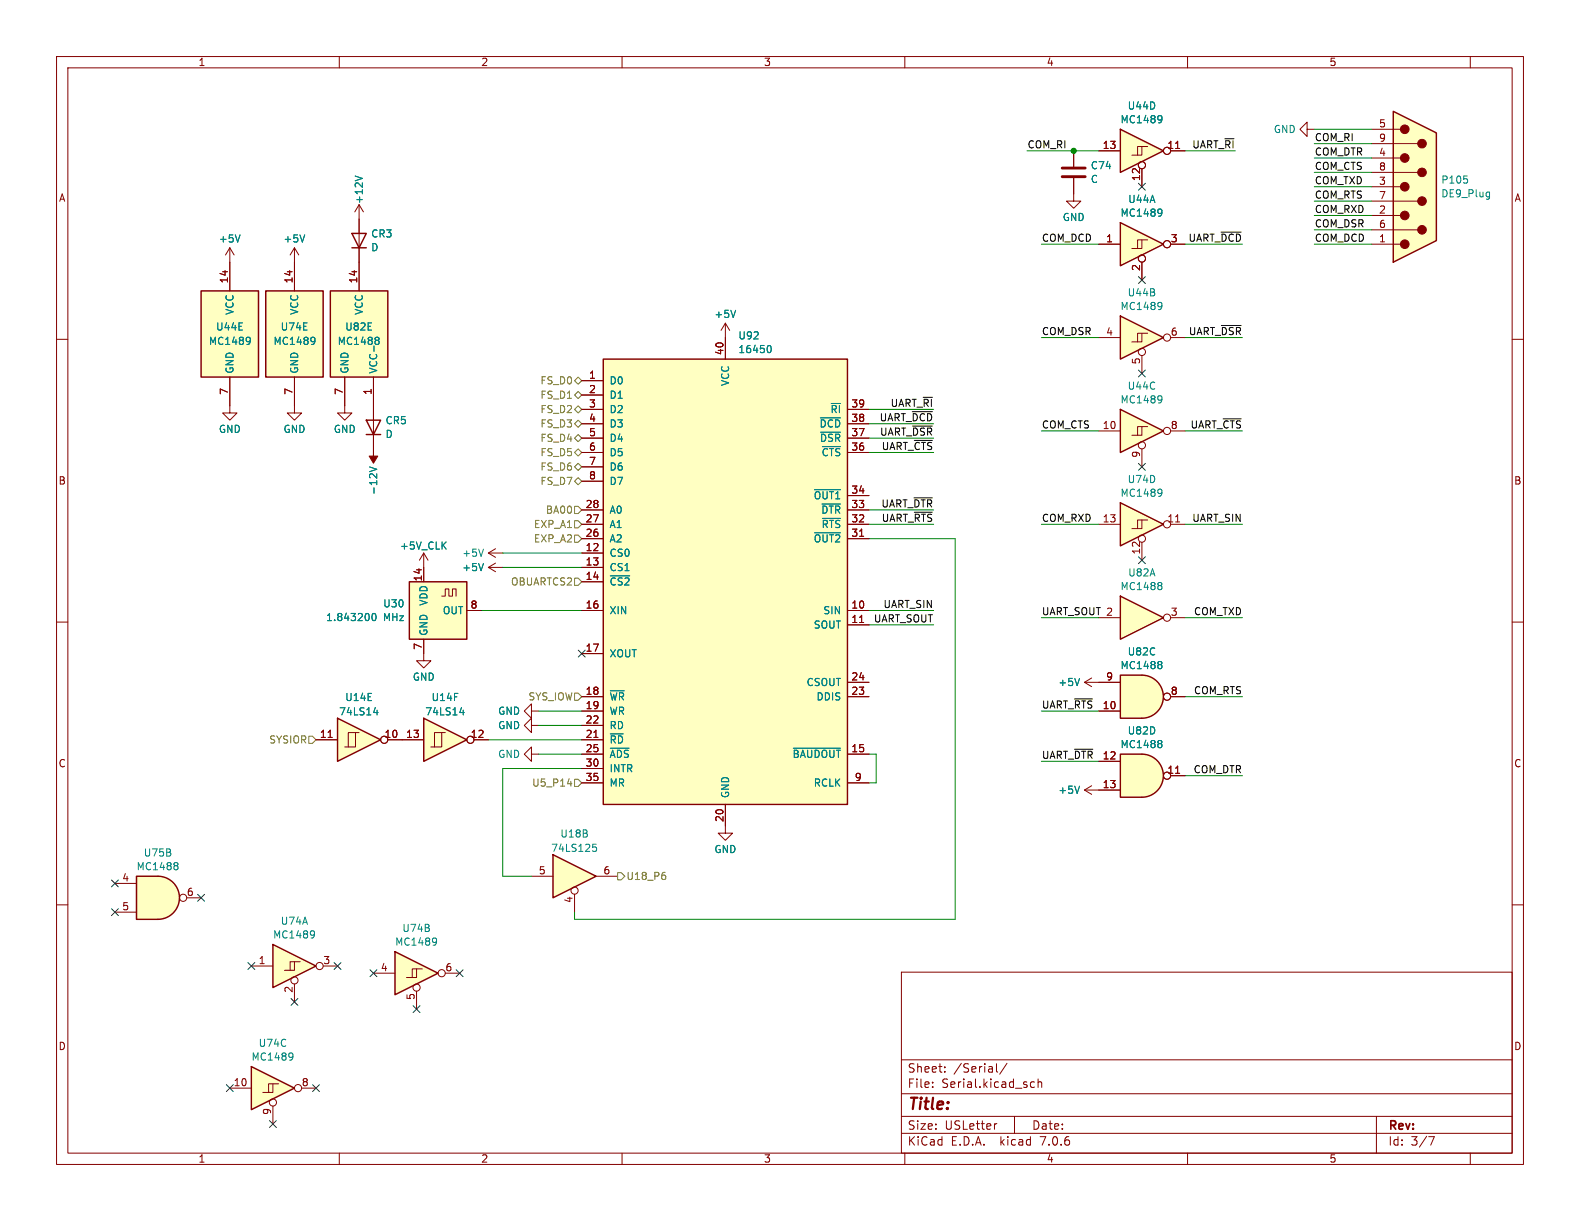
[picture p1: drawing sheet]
<svg xmlns="http://www.w3.org/2000/svg" width="279mm" height="216mm" viewBox="0 0 279 216" stroke-linecap="round" stroke-linejoin="round" font-family="sans-serif">
<g fill="none" stroke="#840000" stroke-width=".18">
<path d="M10 10h259.4v195.9h-259.4zM12 12h255.4v191.9h-255.4zM60 10v2M110 10v2M160 10v2M210 10v2M260 10v2M10 60h2M267.4 60h2M10 110h2M267.4 110h2M10 160h2"/>
<path d="M267.4 160h2M159.4 171.9h108v32h-108zM159.4 197.4h108M159.4 193.4h108M159.4 187.4h108M164.9 192.1v.2M164.9 191.4v.1M167.1 189.4v.2M167.1 188.7v.1M176.2 188.1v1.3l.2 .2M176.3 198.7l-.3 .1M178.1 188l-1.3 1.9"/>
<path d="M179.4 197.4v3M182.3 192.1l.2 .2 .4-.1M182.9 191.4l-.4-.1-.2 .1M183.6 191.4l.2-.1 .3 .1 .1 .9M183.6 190.8v1.5M243.4 197.4v6.5M60 203.9v2M110 203.9v2M159.4 200.4h108M160 203.9v2M210 203.9v2M252.6 201h1l-.6 1.5"/>
<path d="M260 203.9v2"/>
</g>
<path d="M198.1 105.4l7.6 3.8-7.6 3.8z" fill="#ffffc2"/>
<path d="M58.4 51.4h10.2v15.3h-10.2zM198.1 105.4l7.6 3.8-7.6 3.8z" fill="none" stroke="#840000" stroke-width=".25"/>
<g fill="none" stroke="#840000" stroke-width=".18">
<path d="M63.5 46.4v5M61 66.7v5.1M66 66.7v5.1M194.3 109.2h3.8M207 109.2h2.5"/>
<circle cx="206.4" cy="109.2" r=".63"/>
</g>
<path d="M66.8 59.6l.2 .3-.2 .3 .2 .2v.3l-.2 .2M66.1 61.2v.9M205.2 103l.3 .2-.3 .3 .3 .3v.2l-.3 .3" fill="none" stroke="#008484" stroke-width=".18"/>
<path d="M58.4 51.4h10.2v15.3h-10.2z" fill="#ffffc2" stroke="#ffffc2" stroke-width=".18"/>
<path d="M69.8 168.3l7.7 3.8-7.7 3.8z" fill="#ffffc2"/>
<path d="M69.8 168.3l7.7 3.8-7.7 3.8z" fill="none" stroke="#840000" stroke-width=".25"/>
<g fill="none" stroke="#840000" stroke-width=".18">
<path d="M66 172.1h3.8M73.7 171.3v1.5h-1.8M73.7 175.3v3.1M74.7 171.3h-1.8v1.5M78.7 172.1h2.6"/>
<circle cx="73.7" cy="174.6" r=".63"/>
<circle cx="78.1" cy="172.1" r=".63"/>
</g>
<path d="M77 165.9l.1 .1a1.03 1.03 0 0 1-.1 1.1M77.2 166.4l-.2 .3" fill="none" stroke="#008484" stroke-width=".18"/>
<path d="M48.3 167l7.6 3.8-7.6 3.8z" fill="#ffffc2"/>
<path d="M35.6 51.4h10.1v15.3h-10.1zM47 51.4h10.1v15.3h-10.1zM48.3 167l7.6 3.8-7.6 3.8z" fill="none" stroke="#840000" stroke-width=".25"/>
<g fill="none" stroke="#840000" stroke-width=".18">
<path d="M40.6 46.4v5M52.1 46.4v5M40.6 66.7v6.3h-1.2l1.2 1.3 1.3-1.3h-1.3M52.1 66.7v6.3h-1.3l1.3 1.3 1.2-1.3h-1.2M44.4 170.8h3.9M52.1 170.1v1.5h-1.8M52.1 174v3.2M53.1 170.1h-1.8v1.5M57.1 170.8h2.6"/>
<circle cx="52.1" cy="173.4" r=".63"/>
<circle cx="56.5" cy="170.8" r=".63"/>
</g>
<path d="M44 59.6l.2 .2a1.03 1.03 0 0 1-.2 1M55.4 59.6l.2 .2a1.03 1.03 0 0 1-.2 1M44.3 60.2l-.3 .2M55.7 60.2l-.3 .2M55.4 164.6l.1 .1a1.03 1.03 0 0 1-.1 1.1M55.6 165.1l-.2 .3" fill="none" stroke="#008484" stroke-width=".18"/>
<g fill="#ffffc2" stroke="#ffffc2" stroke-width=".18">
<path d="M47 51.4h10.1v15.3h-10.1z"/>
<path d="M35.6 51.4h10.1v15.3h-10.1z"/>
</g>
<path d="M44.4 188.6l7.7 3.8-7.7 3.8z" fill="#ffffc2"/>
<path d="M72.4 102.9h10.1v10.1h-10.1zM44.4 188.6l7.7 3.8-7.7 3.8z" fill="none" stroke="#840000" stroke-width=".25"/>
<g fill="none" stroke="#840000" stroke-width=".18">
<path d="M61 71.8v1.2h1.2l-1.2 1.3-1.3-1.3h1.3M87.6 99.6l-1.2 .7M74.9 100.3v2.6M74.9 113v2.6M78.1 105.4h.6v-1.3h.7v1.3h.6v-1.3h.6v1.3M82.5 108h2.6M86.4 100.3l1.2 .8M86.4 100.3h2.5M40.6 192.4h3.8M48.3 191.6v1.6h-1.8M48.3 195.6v3.2M49.3 191.6h-1.8v1.6"/>
<path d="M53.3 192.4h2.6"/>
<circle cx="48.3" cy="194.9" r=".63"/>
<circle cx="52.7" cy="192.4" r=".63"/>
</g>
<path d="M85.5 99.6l-.4 1.3M66 108.5h.1a.68 .68 0 0 1 .4 .6 .68 .68 0 0 1-.4 .6 .84 .84 0 0 1-.1-1.2zM51.6 186.2l.1 .1a1.03 1.03 0 0 1-.1 1.1M51.8 186.7l-.2 .3" fill="none" stroke="#008484" stroke-width=".18"/>
<path d="M72.4 102.9h10.1v10.1h-10.1z" fill="#ffffc2" stroke="#ffffc2" stroke-width=".18"/>
<path d="M198.1 55.9l7.6 3.8-7.6 3.8z" fill="#ffffc2"/>
<path d="M198.1 55.9l7.6 3.8-7.6 3.8z" fill="none" stroke="#840000" stroke-width=".25"/>
<g fill="none" stroke="#840000" stroke-width=".18">
<path d="M189.9 34.3v1.3h1.2l-1.2 1.2-1.3-1.2h1.3M194.3 59.7h3.8M201.9 58.9v1.6h-1.7M202.9 58.9h-1.7v1.6M207 59.7h2.5M201.9 62.9v3.1M74.9 97.8l-.7 1.3M74.9 97.8v2.5M74.9 97.8l.8 1.3M86.4 97.8l1.2 .8M86.4 97.8h2.5M87.6 97l-1.2 .8"/>
<path d="M74.9 115.6v1.2h1.3l-1.3 1.3-1.2-1.3h1.2"/>
<circle cx="206.4" cy="59.7" r=".63"/>
<circle cx="201.9" cy="62.2" r=".63"/>
</g>
<path d="M205.2 53.5l.2 .1a1.03 1.03 0 0 1-.2 1.1M205.5 54l-.3 .3M78.3 96.4l.6 .7M78.9 95.8l-.7 .8M85.5 97.1l-.4 1.3" fill="none" stroke="#008484" stroke-width=".18"/>
<path d="M27.9 154.9a3.8 3.8 0 0 1 3.8 3.9 3.8 3.8 0 0 1-3.8 3.8z" fill="#ffffc2" stroke="#ffffc2" stroke-width=".18"/>
<path d="M24.1 154.9h3.8v7.7h-3.8z" fill="#ffffc2"/>
<path d="M64.8 74.3h2.5l-1.3 2.5zM64.8 76.8h2.5M24.1 154.9h3.8a3.8 3.8 0 0 1 3.8 3.9 3.8 3.8 0 0 1-3.8 3.8h-3.8z" fill="none" stroke="#840000" stroke-width=".25"/>
<g fill="none" stroke="#840000" stroke-width=".18">
<path d="M189.9 26.7v2.8M189.9 31.5v2.8M128.3 57.2l-.8 1.2M128.3 57.2v2.5M128.3 57.2l.7 1.2M66 71.8v7.6M20.3 156.2h3.8M33 158.8h2.6M20.3 161.3h3.8"/>
<circle cx="32.4" cy="158.7" r=".63"/>
</g>
<path d="M130.1 54.9l-.4 1.2M65.3 82.6l1.3 .4-1.3 .4M31.2 152.5l.3 .3-.3 .3 .3 .2v.3l-.3 .2" fill="none" stroke="#008484" stroke-width=".18"/>
<path d="M66 79.4v1.2h.8l-.8 1.3-.7-1.3h.7z" fill="#840000" stroke="#840000" stroke-width=".18"/>
<path d="M187.8 31.2h4.1M187.8 29.7h4.1" fill="none" stroke="#840000" stroke-width=".51"/>
<path d="M198.1 88.9l7.6 3.8-7.6 3.8z" fill="#ffffc2"/>
<path d="M198.1 88.9l7.6 3.8-7.6 3.8z" fill="none" stroke="#840000" stroke-width=".25"/>
<g fill="none" stroke="#840000" stroke-width=".18">
<path d="M194.3 92.7h3.8M201.9 91.9v1.6h-1.7M201.9 95.9v3.2M202.9 91.9h-1.7v1.6M207 92.7h2.5M207.9 92.3h.7"/>
<circle cx="201.9" cy="95.2" r=".63"/>
<circle cx="206.4" cy="92.7" r=".63"/>
</g>
<path d="M205.2 86.5l.2 .1a1.03 1.03 0 0 1-.2 1.1M205.5 87l-.3 .3" fill="none" stroke="#008484" stroke-width=".18"/>
<path d="M198.1 72.4l7.6 3.8-7.6 3.8z" fill="#ffffc2"/>
<path d="M198.1 72.4l7.6 3.8-7.6 3.8z" fill="none" stroke="#840000" stroke-width=".25"/>
<g fill="none" stroke="#840000" stroke-width=".18">
<path d="M194.3 76.2h3.8M201.9 75.4v1.6h-1.7M201.9 79.4v3.2M202.9 75.4h-1.7v1.6M207 76.2h2.5"/>
<circle cx="201.9" cy="78.7" r=".63"/>
<circle cx="206.4" cy="76.2" r=".63"/>
</g>
<path d="M205.2 70l.2 .1a1.03 1.03 0 0 1-.2 1.1M205.5 70.5l-.3 .3" fill="none" stroke="#008484" stroke-width=".18"/>
<path d="M198.1 39.4l7.6 3.8-7.6 3.8z" fill="#ffffc2"/>
<path d="M198.1 39.4l7.6 3.8-7.6 3.8z" fill="none" stroke="#840000" stroke-width=".25"/>
<g fill="none" stroke="#840000" stroke-width=".18">
<path d="M194.3 43.2h3.8M201.9 42.4v1.5h-1.7M201.9 46.4v3.1M202.9 42.4h-1.7v1.5M207 43.2h2.5M94 133.4v-1.3l-1.3 1.3 1.3 1.2v-1.2h1.2M94 125.7v-1.2l-1.3 1.2 1.3 1.3v-1.3h1.2"/>
<circle cx="201.9" cy="45.7" r=".63"/>
<circle cx="206.4" cy="43.2" r=".63"/>
</g>
<path d="M205.2 37l.2 .1a1.03 1.03 0 0 1-.2 1.1M205.5 37.5l-.3 .2" fill="none" stroke="#008484" stroke-width=".18"/>
<path d="M59.7 127l7.6 3.8-7.6 3.8z" fill="#ffffc2"/>
<path d="M59.7 127l7.6 3.8-7.6 3.8z" fill="none" stroke="#840000" stroke-width=".25"/>
<g fill="none" stroke="#840000" stroke-width=".18">
<path d="M55.9 130.8h3.8M58 130.4h.8M62.9 129.5h-1.3v2.6M63.5 129.5h-.6v2.6h-1.9M68.6 130.8h2.5"/>
<circle cx="67.9" cy="130.8" r=".63"/>
</g>
<path d="M66.1 126h.8M66.7 125.6v.8" fill="none" stroke="#008484" stroke-width=".18"/>
<path d="M201.9 133.4a3.8 3.8 0 0 1 3.8 3.8 3.8 3.8 0 0 1-3.8 3.8z" fill="#ffffc2" stroke="#ffffc2" stroke-width=".18"/>
<path d="M198.1 133.4h3.8v7.6h-3.8z" fill="#ffffc2"/>
<path d="M198.1 133.4h3.8a3.8 3.8 0 0 1 3.8 3.8 3.8 3.8 0 0 1-3.8 3.8h-3.8z" fill="none" stroke="#840000" stroke-width=".25"/>
<g fill="none" stroke="#840000" stroke-width=".18">
<path d="M94 128.3v-1.3l-1.3 1.3 1.3 1.2v-1.2h1.2M194.3 134.6h3.8M194.3 139.7h3.8M207 137.2h2.5M207.9 136.7h.7"/>
<circle cx="206.4" cy="137.2" r=".63"/>
</g>
<path d="M205.2 130.9l.3 .3-.3 .3 .3 .2v.3l-.3 .2" fill="none" stroke="#008484" stroke-width=".18"/>
<path d="M74.9 127l7.6 3.8-7.6 3.8z" fill="#ffffc2"/>
<path d="M106.7 63.5h43.2v78.7h-43.2zM74.9 127l7.6 3.8-7.6 3.8z" fill="none" stroke="#840000" stroke-width=".25"/>
<g fill="none" stroke="#840000" stroke-width=".18">
<path d="M52.1 43.8l-.8 1.3M52.1 43.8v2.6M52.1 43.8l.7 1.3M128.3 59.7v3.8M102.9 67.3h3.8M102.9 69.9h3.8M102.9 72.4h3.8M102.9 77.5h3.8M102.9 74.9h3.8M149.9 72.4h3.8M149.9 77.5h3.8M149.9 74.9h3.8"/>
<path d="M102.9 97.8h3.8M102.9 95.3h3.8M102.9 92.7h3.8M102.9 90.2h3.8M102.9 80h3.8M102.9 82.6h3.8M102.9 85.1h3.8M149.9 95.3h3.8M149.9 92.7h3.8M149.9 90.2h3.8M149.9 87.6h3.8M149.9 80h3.8"/>
<path d="M152 94.8h.7M102.9 108h3.8M102.9 100.3h3.8M102.9 102.9h3.8M102.9 115.6h3.8M149.9 108h3.8M149.9 110.5h3.8M152 110.1h.7M71.1 130.8h3.8M78.1 129.5h-1.3v2.6M78.7 129.5h-.6v2.6h-1.9M83.8 130.8h2.6"/>
<path d="M102.9 130.8h3.8M102.9 133.4h3.8M102.9 123.2h3.8M102.9 125.7h3.8M102.9 128.3h3.8M102.9 135.9h3.8M102.9 138.4h3.8M105 130.4h.7M149.9 133.4h3.8M149.9 123.2h3.8M149.9 120.7h3.8M149.9 138.4h3.8"/>
<path d="M191.8 139.7l1.2 .8M191.8 139.7h2.5M193 138.9l-1.2 .8M128.3 142.2v5.1h1.2l-1.2 1.3-1.3-1.3h1.3"/>
<circle cx="83.2" cy="130.8" r=".63"/>
</g>
<g fill="none" stroke="#008484" stroke-width=".18">
<path d="M53.9 41.5l-.4 1.3M135.8 61.1h.2a.68 .68 0 0 1 .4 .6 .68 .68 0 0 1-.4 .7l-.2-.1M145.1 73.9h3.5M145.1 76.4h3.5M145.4 79h3.2M147 71.3h1.6M144 94.2h4.6M144 86.6h4.6M145.4 89.1h3.2M145.4 91.7h3.2M107.9 101.8h3.5M81.3 126h.8"/>
<path d="M81.9 125.6v.8M107.9 132.3h3.3M107.9 122.1h2.5M107.9 129.8h2.3M140.3 132.3h8.3M190.9 139l-.4 1.3"/>
</g>
<path d="M106.7 63.5h43.2v78.7h-43.2z" fill="#ffffc2" stroke="#ffffc2" stroke-width=".18"/>
<path d="M97.8 151.1l7.6 3.8-7.6 3.9z" fill="#ffffc2"/>
<path d="M97.8 151.1l7.6 3.8-7.6 3.9z" fill="none" stroke="#840000" stroke-width=".25"/>
<g fill="none" stroke="#840000" stroke-width=".18">
<path d="M193 119.9l-1.2 .8M191.8 120.7l1.2 .7M191.8 120.7h2.5M94 154.9h3.8M101.6 158.1v3.2M105.4 154.9h3.8"/>
<circle cx="101.6" cy="157.5" r=".63"/>
</g>
<path d="M190.9 120l-.4 1.2M104.8 149.3h.6M105 149.8h.3l.2 .2-.1 .5h-.4" fill="none" stroke="#008484" stroke-width=".18"/>
<path d="M201.9 119.4a3.8 3.8 0 0 1 3.8 3.8 3.8 3.8 0 0 1-3.8 3.8z" fill="#ffffc2" stroke="#ffffc2" stroke-width=".18"/>
<path d="M198.1 119.4h3.8v7.6h-3.8z" fill="#ffffc2"/>
<path d="M198.1 119.4h3.8a3.8 3.8 0 0 1 3.8 3.8 3.8 3.8 0 0 1-3.8 3.8h-3.8z" fill="none" stroke="#840000" stroke-width=".25"/>
<g fill="none" stroke="#840000" stroke-width=".18">
<path d="M194.3 125.7h3.8M194.3 120.7h3.8M207 123.2h2.5"/>
<circle cx="206.4" cy="123.2" r=".63"/>
</g>
<path d="M205.2 117l.3 .2-.3 .3 .3 .3v.2l-.3 .2" fill="none" stroke="#008484" stroke-width=".18"/>
<path d="M198.1 22.9l7.6 3.8-7.6 3.8z" fill="#ffffc2"/>
<path d="M198.1 22.9l7.6 3.8-7.6 3.8z" fill="none" stroke="#840000" stroke-width=".25"/>
<g fill="none" stroke="#840000" stroke-width=".18">
<path d="M194.3 26.7h3.8M201.9 25.9v1.5h-1.7M201.9 29.8v3.2M202.9 25.9h-1.7v1.5M207 26.7h2.5M207.9 26.3h.7"/>
<circle cx="201.9" cy="29.2" r=".63"/>
<circle cx="206.4" cy="26.7" r=".63"/>
</g>
<path d="M205.2 20.4l.2 .2a1.03 1.03 0 0 1-.2 1.1M205.5 21l-.3 .2" fill="none" stroke="#008484" stroke-width=".18"/>
<path d="M246.4 19.7l7.6 3.8v19l-7.6 3.9z" fill="#ffffc2"/>
<g fill="#840000" stroke="#840000" stroke-width=".18">
<circle cx="248.4" cy="43.2" r=".76"/>
<circle cx="248.4" cy="38.1" r=".76"/>
<circle cx="248.4" cy="33" r=".76"/>
<circle cx="248.4" cy="27.9" r=".76"/>
<circle cx="248.4" cy="22.9" r=".76"/>
<circle cx="251.5" cy="40.6" r=".76"/>
<circle cx="251.5" cy="35.6" r=".76"/>
<circle cx="251.5" cy="30.5" r=".76"/>
<circle cx="251.5" cy="25.4" r=".76"/>
</g>
<g fill="none" stroke="#840000" stroke-width=".18">
<path d="M63.5 36.2l-.8 1.3M63.5 36.2v15.2M63.5 36.2l.8 1.3M189.9 26.7v2.8M189.9 31.5v2.8M194.3 26.7h3.8M201.9 29.8v3.2M207 26.7h2.5M207.9 26.3h.7M231.1 22.9v-1.3l-1.2 1.3 1.2 1.2v-1.2h1.3M242.6 38.1h5M242.6 35.6h8.1"/>
<path d="M242.6 33h5M242.6 30.5h8.1M242.6 27.9h5M242.6 25.4h8.1M242.6 22.9h5M40.6 43.8l-.7 1.3M40.6 43.8v7.6M40.6 43.8l.8 1.3M52.1 46.4v5M128.3 59.7v3.8M194.3 43.2h3.8M201.9 46.4v3.1"/>
<path d="M207 43.2h2.5M242.6 43.2h5M242.6 40.6h8.1M40.6 66.7v5.1M52.1 66.7v5.1M61 66.7v5.1M66 66.7v7.6M66 76.8v2.6M102.9 67.3h3.8M102.9 69.9h3.8M102.9 72.4h3.8M102.9 77.5h3.8"/>
<path d="M102.9 74.9h3.8M149.9 72.4h3.8M149.9 77.5h3.8M149.9 74.9h3.8M102.9 97.8h3.8M102.9 95.3h3.8M102.9 92.7h3.8M102.9 90.2h3.8M102.9 80h3.8M102.9 82.6h3.8M102.9 85.1h3.8M149.9 95.3h3.8"/>
<path d="M149.9 92.7h3.8M149.9 90.2h3.8M149.9 87.6h3.8M149.9 80h3.8M152 94.8h.7M74.9 100.3v2.6M74.9 113v2.6M82.5 108h2.6M102.9 108h3.8M102.9 100.3h3.8M102.9 102.9h3.8M102.9 115.6h3.8"/>
<path d="M149.9 108h3.8M149.9 110.5h3.8M152 110.1h.7M55.9 130.8h3.8M58 130.4h.8M68.6 130.8h6.3M83.8 130.8h2.6M102.9 125.7h3.8M102.9 123.2h3.8M102.9 130.8h3.8M102.9 133.4h3.8M102.9 128.3h3.8"/>
<path d="M102.9 135.9h3.8M102.9 138.4h3.8M105 130.4h.7M149.9 123.2h3.8M149.9 120.7h3.8M149.9 133.4h3.8M149.9 138.4h3.8M194.3 134.6h3.8M194.3 139.7h3.8M194.3 125.7h3.8M194.3 120.7h3.8M207 137.2h2.5"/>
<path d="M207 123.2h2.5M207.9 136.7h.7M128.3 142.2v3.9"/>
<circle cx="201.9" cy="29.2" r=".63"/>
<circle cx="206.4" cy="26.7" r=".63"/>
<circle cx="201.9" cy="45.7" r=".63"/>
<circle cx="206.4" cy="43.2" r=".63"/>
<circle cx="67.9" cy="130.8" r=".63"/>
<circle cx="83.2" cy="130.8" r=".63"/>
<circle cx="206.4" cy="123.2" r=".63"/>
<circle cx="206.4" cy="137.2" r=".63"/>
</g>
<path d="M246.4 19.7l7.6 3.8v19l-7.6 3.9zM62.2 41.3h2.6l-1.3 2.5zM62.2 43.8h2.6" fill="none" stroke="#840000" stroke-width=".25"/>
<g fill="none" stroke="#008484" stroke-width=".18">
<path d="M62.8 31.1l1.3 .4M205.2 20.4l.2 .2a1.03 1.03 0 0 1-.2 1.1M205.2 37l.2 .1a1.03 1.03 0 0 1-.2 1.1M205.5 21l-.3 .2M205.5 37.5l-.3 .2M258.9 31.1h.6M259.4 31.7l.1 .1-.1 .5M263 34h.4M263.4 34v1l-.2 .2M263.4 34.8h-.4M42.5 41.5l-.5 1.3M44 59.6l.2 .2a1.03 1.03 0 0 1-.2 1"/>
<path d="M53.9 41.5l-.4 1.3M55.4 59.6l.2 .2a1.03 1.03 0 0 1-.2 1M66.8 59.6l.2 .3-.2 .3 .2 .2v.3l-.2 .2M130.1 54.9l-.4 1.2M44.3 60.2l-.3 .2M55.7 60.2l-.3 .2M66.1 61.2v.9M135.8 61.1h.2a.68 .68 0 0 1 .4 .6 .68 .68 0 0 1-.4 .7l-.2-.1M145.1 73.9h3.5M145.1 76.4h3.5M145.4 79h3.2M147 71.3h1.6"/>
<path d="M65.3 82.6l1.3 .4-1.3 .4M78.3 96.4l.6 .7M78.9 95.8l-.7 .8M85.5 99.6l-.4 1.3M144 94.2h4.6M144 86.6h4.6M145.4 89.1h3.2M145.4 91.7h3.2M66 108.5h.1a.68 .68 0 0 1 .4 .6 .68 .68 0 0 1-.4 .6 .84 .84 0 0 1-.1-1.2zM107.9 101.8h3.5M190.9 120l-.4 1.2M205.2 117l.3 .2-.3 .3 .3 .3v.2l-.3 .2"/>
<path d="M66.1 126h.8M66.7 125.6v.8M81.3 126h.8M81.9 125.6v.8M107.9 132.3h3.3M107.9 122.1h2.5M107.9 129.8h2.3M140.3 132.3h8.3M190.9 139l-.4 1.3M205.2 130.9l.3 .3-.3 .3 .3 .2v.3l-.3 .2"/>
</g>
<g fill="none" stroke="#848400" stroke-width=".18">
<path d="M101.6 77.5l.6-.7 .7 .7-.7 .6zM101.6 72.4l.6-.6 .7 .6-.7 .6zM101.6 74.9l.6-.6 .7 .6-.7 .7zM101.6 67.3l.6-.6 .7 .6-.7 .6zM102.2 69.2l.7 .7-.7 .6-.6-.6zM101.6 89.5h.6l.7 .7-.7 .6h-.6zM101.6 80l.6-.6 .7 .6-.7 .6zM101.6 92.1h.6l.7 .6-.7 .6h-.6zM101.6 82.6l.6-.7 .7 .7-.7 .6zM101.6 94.6h.6l.7 .7-.7 .6h-.6zM101.6 85.1l.6-.6 .7 .6-.7 .6zM101.6 102.2h.6l.7 .7-.7 .6h-.6z"/>
<path d="M54.6 130.2h.6l.7 .6-.7 .6h-.6zM100.3 138.6h.8M101.6 137.8h.6l.7 .6-.7 .7h-.6zM101.6 122.6h.6l.7 .6-.7 .6h-.6zM109.2 154.3h.7l.6 .6-.6 .7h-.7zM117.6 154.8l.1 .2-.1 .5"/>
</g>
<path d="M215.9 41h3.6M216 57.6h3.5M161.3 72.8h3.6M161.4 75.3h3.5M161.7 77.9h3.2M216.3 74.1h3.2M161.6 88h3.3M161.7 90.6h3.2M190 132.5h3.3M190 123.6h3.2" fill="none" stroke="#000" stroke-width=".18"/>
<g fill="none" stroke="#008400" stroke-width=".18">
<path d="M181.6 26.7h12.7M209.5 26.7h8.9M232.4 22.9h10.2M232.4 30.5h10.2M232.4 25.4h10.2M232.4 35.6h10.2M232.4 27.9h10.2M232.4 33h10.2M232.4 38.1h10.2M184.1 43.2h10.2M184.1 59.7h10.2M209.5 43.2h10.2"/>
<path d="M209.5 59.7h10.2M232.4 43.2h10.2M232.4 40.6h10.2M153.7 74.9h11.4M153.7 77.5h11.4M153.7 72.4h11.4M184.1 76.2h10.2M209.5 76.2h10.2M88.9 97.8h14M153.7 92.7h11.4M153.7 95.3h15.2v67.3h-67.3v-1.3M153.7 80h11.4"/>
<path d="M153.7 90.2h11.4M184.1 92.7h10.2M209.5 92.7h10.2M85.1 108h17.8M88.9 100.3h14M153.7 110.5h11.4M153.7 108h11.4M184.1 109.2h10.2M209.5 109.2h10.2M86.4 130.8h16.5M95.2 125.7h7.7M95.2 133.4h7.7"/>
<path d="M95.2 128.3h7.7M102.9 135.9h-14v19h5.1M153.7 133.4h1.2v5h-1.2M184.1 125.7h10.2M184.1 134.6h10.2M209.5 123.2h10.2M209.5 137.2h10.2"/>
</g>
<g fill="none" stroke="#000084" stroke-width=".18">
<path d="M201.3 32.4l1.2 1.2M202.5 32.4l-1.2 1.2M201.3 48.9l1.2 1.2M202.5 48.9l-1.2 1.2M201.3 65.4l1.2 1.2M202.5 65.4l-1.2 1.2M201.3 81.9l1.2 1.3M201.3 98.5l1.2 1.2M202.5 81.9l-1.2 1.3M202.5 98.5l-1.2 1.2M102.3 115l1.2 1.2M103.5 115l-1.2 1.2"/>
<path d="M19.7 155.6l1.2 1.2M20.9 155.6l-1.2 1.2M35 158.1l1.2 1.3M36.2 158.1l-1.2 1.3M19.7 160.7l1.2 1.2M20.9 160.7l-1.2 1.2M43.8 170.2l1.3 1.2M45.1 170.2l-1.3 1.2M51.5 176.6l1.2 1.2M52.7 176.6l-1.2 1.2M59.1 170.2l1.2 1.2M60.3 170.2l-1.2 1.2"/>
<path d="M65.4 171.5l1.2 1.2M66.6 171.5l-1.2 1.2M73.1 177.8l1.2 1.2M74.3 177.8l-1.2 1.2M80.7 171.5l1.2 1.2M81.9 171.5l-1.2 1.2M40 191.8l1.2 1.2M41.2 191.8l-1.2 1.2M47.7 198.1l1.2 1.3M48.9 198.1l-1.2 1.3M55.3 191.8l1.2 1.2M56.5 191.8l-1.2 1.2"/>
</g>
<circle cx="189.9" cy="26.7" r=".46" fill="#008400" stroke="#008400" stroke-width=".18"/>
<text font-size="2.8" fill="#840000" x="160.4" y="196.8">Title:</text>
<g font-size="2.1" fill="#840000">
<text x="160.4" y="189.9">Sheet:</text>
<text x="168.6" y="189.9">/Serial/</text>
<text x="160.4" y="192.6">File:</text>
<text x="166.5" y="192.6">Serial.kicad_sch</text>
<text x="160.4" y="202.8">KiCad</text>
<text x="160.4" y="200">Size:</text>
<text x="167.1" y="200">USLetter</text>
<text x="168.1" y="202.8">E.D.A.</text>
<text x="177" y="202.8">kicad</text>
<text x="182.4" y="200">Date:</text>
<text x="184.2" y="202.8">7.0.6</text>
<text x="245.4" y="200.2">Rev:</text>
<text x="245.4" y="202.8">Id:</text>
<text x="249.5" y="202.8">3/7</text>
</g>
<g font-size="1.8" fill="#840000">
<text x="35" y="11.9">1</text>
<text x="85" y="11.9">2</text>
<text x="135" y="11.9">3</text>
<text x="185" y="11.9">4</text>
<text x="235" y="11.9">5</text>
<text x="243.8" y="22.6">5</text>
<text x="194.9" y="26.4">13</text>
<text x="206.3" y="26.4">11</text>
<text x="243.8" y="27.7">4</text>
<text x="243.8" y="25.1">9</text>
<text x="10.3" y="35.9">A</text>
<text x="201.7" y="32.1" transform="rotate(-90 201.7 32.1)">12</text>
<text x="243.8" y="32.8">3</text>
<text x="243.8" y="35.3">7</text>
<text x="243.8" y="30.2">8</text>
<text x="267.7" y="35.9">A</text>
<text x="243.8" y="37.8">2</text>
<text x="243.8" y="40.4">6</text>
<text x="195.5" y="42.9">1</text>
<text x="206.9" y="42.9">3</text>
<text x="243.8" y="42.9">1</text>
<text x="40.4" y="50.2" transform="rotate(-90 40.4 50.2)">14</text>
<text x="51.8" y="50.2" transform="rotate(-90 51.8 50.2)">14</text>
<text x="63.2" y="50.2" transform="rotate(-90 63.2 50.2)">14</text>
<text x="201.7" y="48" transform="rotate(-90 201.7 48)">2</text>
<text x="195.5" y="59.4">4</text>
<text x="206.9" y="59.4">6</text>
<text x="128" y="62.9" transform="rotate(-90 128 62.9)">40</text>
<text x="201.7" y="64.5" transform="rotate(-90 201.7 64.5)">5</text>
<text x="40.4" y="69.9" transform="rotate(-90 40.4 69.9)">7</text>
<text x="51.8" y="69.9" transform="rotate(-90 51.8 69.9)">7</text>
<text x="60.7" y="69.9" transform="rotate(-90 60.7 69.9)">7</text>
<text x="65.8" y="69.9" transform="rotate(-90 65.8 69.9)">1</text>
<text x="104.1" y="67.1">1</text>
<text x="104.1" y="69.6">2</text>
<text x="104.1" y="72.1">3</text>
<text x="104.1" y="74.7">4</text>
<text x="104.1" y="77.2">5</text>
<text x="150.5" y="77.2">37</text>
<text x="150.5" y="74.7">38</text>
<text x="150.5" y="72.1">39</text>
<text x="194.9" y="75.9">10</text>
<text x="206.9" y="75.9">8</text>
<text x="104.1" y="79.8">6</text>
<text x="104.1" y="82.3">7</text>
<text x="150.5" y="79.8">36</text>
<text x="201.7" y="81" transform="rotate(-90 201.7 81)">9</text>
<text x="10.3" y="85.9">B</text>
<text x="103.5" y="89.9">28</text>
<text x="104.1" y="84.8">8</text>
<text x="150.5" y="89.9">33</text>
<text x="150.5" y="87.4">34</text>
<text x="267.7" y="85.9">B</text>
<text x="103.5" y="95">26</text>
<text x="103.5" y="92.5">27</text>
<text x="150.5" y="95">31</text>
<text x="150.5" y="92.5">32</text>
<text x="194.9" y="92.5">13</text>
<text x="206.3" y="92.5">11</text>
<text x="103.5" y="97.5">12</text>
<text x="103.5" y="100.1">13</text>
<text x="201.7" y="98.1" transform="rotate(-90 201.7 98.1)">12</text>
<text x="74.7" y="102.9" transform="rotate(-90 74.7 102.9)">14</text>
<text x="83.1" y="107.7">8</text>
<text x="103.5" y="102.6">14</text>
<text x="103.5" y="107.7">16</text>
<text x="150.5" y="107.7">10</text>
<text x="150.5" y="110.2">11</text>
<text x="206.9" y="109">3</text>
<text x="74.7" y="115" transform="rotate(-90 74.7 115)">7</text>
<text x="103.5" y="115.3">17</text>
<text x="103.5" y="122.9">18</text>
<text x="103.5" y="125.5">19</text>
<text x="150.5" y="122.9">23</text>
<text x="150.5" y="120.4">24</text>
<text x="194.9" y="125.5">10</text>
<text x="195.5" y="120.4">9</text>
<text x="206.9" y="122.9">8</text>
<text x="56.5" y="130.6">11</text>
<text x="67.9" y="130.6">10</text>
<text x="71.7" y="130.6">13</text>
<text x="83.1" y="130.6">12</text>
<text x="103.5" y="130.6">21</text>
<text x="103.5" y="128">22</text>
<text x="10.3" y="135.9">C</text>
<text x="103.5" y="133.1">25</text>
<text x="103.5" y="135.6">30</text>
<text x="150.5" y="133.1">15</text>
<text x="194.9" y="134.4">12</text>
<text x="206.3" y="136.9">11</text>
<text x="267.7" y="135.9">C</text>
<text x="103.5" y="138.2">35</text>
<text x="151.1" y="138.2">9</text>
<text x="194.9" y="139.4">13</text>
<text x="128" y="145.5" transform="rotate(-90 128 145.5)">20</text>
<text x="21.5" y="156">4</text>
<text x="95.2" y="154.7">5</text>
<text x="106.6" y="154.7">6</text>
<text x="21.5" y="161">5</text>
<text x="32.9" y="158.5">6</text>
<text x="101.3" y="159.8" transform="rotate(-90 101.3 159.8)">4</text>
<text x="45.6" y="170.6">1</text>
<text x="57.1" y="170.6">3</text>
<text x="67.2" y="171.8">4</text>
<text x="78.7" y="171.8">6</text>
<text x="51.8" y="175.6" transform="rotate(-90 51.8 175.6)">2</text>
<text x="73.4" y="176.9" transform="rotate(-90 73.4 176.9)">5</text>
<text x="10.3" y="185.9">D</text>
<text x="267.7" y="185.9">D</text>
<text x="41.2" y="192.2">10</text>
<text x="48" y="197.2" transform="rotate(-90 48 197.2)">9</text>
<text x="53.3" y="192.2">8</text>
<text x="35" y="205.8">1</text>
<text x="85" y="205.8">2</text>
<text x="135" y="205.8">3</text>
<text x="185" y="205.8">4</text>
<text x="235" y="205.8">5</text>
</g>
<g font-size="1.8" fill="#008484">
<text x="198" y="22">MC1489</text>
<text x="199.3" y="19.6">U44D</text>
<text x="225.2" y="23.7">GND</text>
<text x="192.8" y="30.1">C74</text>
<text x="192.8" y="32.6">C</text>
<text x="254.8" y="32.7">P105</text>
<text x="254.8" y="35.1">DE9_Plug</text>
<text x="64.4" y="36.2" transform="rotate(-90 64.4 36.2)">+12V</text>
<text x="187.8" y="39.3">GND</text>
<text x="198" y="38.5">MC1489</text>
<text x="199.4" y="36.1">U44A</text>
<text x="38.6" y="43.1">+5V</text>
<text x="50" y="43.1">+5V</text>
<text x="65.5" y="42.2">CR3</text>
<text x="65.5" y="44.6">D</text>
<text x="199.3" y="52.6">U44B</text>
<text x="38.1" y="58.6">U44E</text>
<text x="41.5" y="55.8" transform="rotate(-90 41.5 55.8)">VCC</text>
<text x="49.5" y="58.6">U74E</text>
<text x="52.9" y="55.8" transform="rotate(-90 52.9 55.8)">VCC</text>
<text x="60.9" y="58.6">U82E</text>
<text x="64.4" y="55.8" transform="rotate(-90 64.4 55.8)">VCC</text>
<text x="126.2" y="56.4">+5V</text>
<text x="198" y="55">MC1489</text>
<text x="36.8" y="61.2">MC1489</text>
<text x="48.3" y="61.2">MC1489</text>
<text x="59.6" y="61.2">MC1488</text>
<text x="130.5" y="60.2">U92</text>
<text x="130.5" y="62.6">16450</text>
<text x="41.5" y="66.2" transform="rotate(-90 41.5 66.2)">GND</text>
<text x="52.9" y="66.2" transform="rotate(-90 52.9 66.2)">GND</text>
<text x="61.8" y="66.2" transform="rotate(-90 61.8 66.2)">GND</text>
<text x="66.9" y="66.2" transform="rotate(-90 66.9 66.2)">VCC-</text>
<text x="107.7" y="68.2">D0</text>
<text x="107.7" y="70.7">D1</text>
<text x="129.1" y="68.3" transform="rotate(-90 129.1 68.3)">VCC</text>
<text x="198" y="71.5">MC1489</text>
<text x="199.3" y="69.1">U44C</text>
<text x="38.6" y="76.8">GND</text>
<text x="50" y="76.8">GND</text>
<text x="58.9" y="76.8">GND</text>
<text x="68.1" y="75.2">CR5</text>
<text x="68.1" y="77.6">D</text>
<text x="107.7" y="73.3">D2</text>
<text x="107.7" y="75.8">D3</text>
<text x="144.8" y="75.8">~{DCD}</text>
<text x="146.8" y="73.3">~{RI}</text>
<text x="107.7" y="78.3">D4</text>
<text x="107.7" y="80.9">D5</text>
<text x="107.7" y="83.4">D6</text>
<text x="144.9" y="78.3">~{DSR}</text>
<text x="145.2" y="80.9">~{CTS}</text>
<text x="66.9" y="87.6" transform="rotate(-90 66.9 87.6)">-12V</text>
<text x="107.7" y="86">D7</text>
<text x="143.8" y="88.5">~{OUT1}</text>
<text x="198" y="88">MC1489</text>
<text x="199.3" y="85.6">U74D</text>
<text x="107.7" y="93.6">A1</text>
<text x="107.7" y="91">A0</text>
<text x="145.1" y="91">~{DTR}</text>
<text x="145.2" y="93.6">~{RTS}</text>
<text x="70.6" y="97.4">+5V_CLK</text>
<text x="81.6" y="101.2">+5V</text>
<text x="81.6" y="98.7">+5V</text>
<text x="107.7" y="98.7">CS0</text>
<text x="107.7" y="101.2">CS1</text>
<text x="107.7" y="96.1">A2</text>
<text x="143.8" y="96.1">~{OUT2}</text>
<text x="67.7" y="107.6">U30</text>
<text x="75.8" y="107.2" transform="rotate(-90 75.8 107.2)">VDD</text>
<text x="107.7" y="103.7">~{CS2}</text>
<text x="198" y="104.6">MC1488</text>
<text x="199.4" y="102.1">U82A</text>
<text x="57.6" y="110">1.843200</text>
<text x="67.8" y="110">MHz</text>
<text x="75.8" y="112.5" transform="rotate(-90 75.8 112.5)">GND</text>
<text x="78.2" y="108.8">OUT</text>
<text x="107.7" y="108.8">XIN</text>
<text x="143.8" y="111.4">SOUT</text>
<text x="145.5" y="108.8">SIN</text>
<text x="107.7" y="116.4">XOUT</text>
<text x="198" y="118.5">MC1488</text>
<text x="199.3" y="116.1">U82C</text>
<text x="60.9" y="124.2">U14E</text>
<text x="72.9" y="120.6">GND</text>
<text x="76.2" y="124.2">U14F</text>
<text x="107.7" y="124.1">~{WR}</text>
<text x="142.5" y="121.5">CSOUT</text>
<text x="144.3" y="124.1">DDIS</text>
<text x="187.1" y="121.5">+5V</text>
<text x="59.9" y="126.7">74LS14</text>
<text x="75.1" y="126.7">74LS14</text>
<text x="88" y="126.6">GND</text>
<text x="88" y="129.1">GND</text>
<text x="107.7" y="126.6">WR</text>
<text x="107.7" y="131.7">~{RD}</text>
<text x="107.7" y="129.1">RD</text>
<text x="199.3" y="130.1">U82D</text>
<text x="88" y="134.2">GND</text>
<text x="107.7" y="134.2">~{ADS}</text>
<text x="107.7" y="136.8">INTR</text>
<text x="140.1" y="134.2">~{BAUDOUT}</text>
<text x="198" y="132.5">MC1488</text>
<text x="107.7" y="139.3">MR</text>
<text x="129.1" y="141.2" transform="rotate(-90 129.1 141.2)">GND</text>
<text x="143.8" y="139.3">RCLK</text>
<text x="187.1" y="140.6">+5V</text>
<text x="99" y="148.3">U18B</text>
<text x="24.1" y="154.1">MC1488</text>
<text x="25.3" y="151.7">U75B</text>
<text x="97.4" y="150.8">74LS125</text>
<text x="126.2" y="151">GND</text>
<text x="48.2" y="166.1">MC1489</text>
<text x="49.5" y="163.7">U74A</text>
<text x="69.8" y="167.4">MC1489</text>
<text x="71" y="165">U74B</text>
<text x="45.6" y="185.3">U74C</text>
<text x="44.4" y="187.7">MC1489</text>
</g>
<g font-size="1.8">
<text x="181.6" y="26.3">COM_RI</text>
<text x="210.7" y="26.3">UART_~{RI}</text>
<text x="232.4" y="25.1">COM_RI</text>
<text x="232.4" y="27.6">COM_DTR</text>
<text x="232.4" y="35.2">COM_RTS</text>
<text x="232.4" y="30.1">COM_CTS</text>
<text x="232.4" y="32.7">COM_TXD</text>
<text x="232.4" y="37.8">COM_RXD</text>
<text x="232.4" y="40.3">COM_DSR</text>
<text x="184.1" y="42.8">COM_DCD</text>
<text x="210.1" y="42.8">UART_~{DCD}</text>
<text x="232.4" y="42.8">COM_DCD</text>
<text x="184.1" y="59.3">COM_DSR</text>
<text x="210.1" y="59.3">UART_~{DSR}</text>
<text x="155.5" y="74.6">UART_~{DCD}</text>
<text x="155.5" y="77.1">UART_~{DSR}</text>
<text x="157.4" y="72">UART_~{RI}</text>
<text x="184.1" y="75.9">COM_CTS</text>
<text x="210.4" y="75.9">UART_~{CTS}</text>
<text x="155.8" y="79.7">UART_~{CTS}</text>
<text x="155.8" y="89.8">UART_~{DTR}</text>
<text x="155.8" y="92.4">UART_~{RTS}</text>
<text x="184.1" y="92.4">COM_RXD</text>
<text x="210.7" y="92.4">UART_SIN</text>
<text x="156.1" y="107.6">UART_SIN</text>
<text x="154.4" y="110.1">UART_SOUT</text>
<text x="184.1" y="108.9">UART_SOUT 2</text>
<text x="211" y="108.9">COM_TXD</text>
<text x="184.1" y="125.4">UART_~{RTS}</text>
<text x="211" y="122.8">COM_RTS</text>
<text x="184.1" y="134.3">UART_~{DTR}</text>
<text x="211" y="136.8">COM_DTR</text>
</g>
<g font-size="1.8" fill="#848400">
<text x="95.5" y="68.2">FS_D0</text>
<text x="95.5" y="70.7">FS_D1</text>
<text x="95.5" y="73.3">FS_D2</text>
<text x="95.5" y="75.8">FS_D3</text>
<text x="95.5" y="78.3">FS_D4</text>
<text x="95.5" y="80.9">FS_D5</text>
<text x="95.5" y="83.4">FS_D6</text>
<text x="95.5" y="86">FS_D7</text>
<text x="94.3" y="93.6">EXP_A1</text>
<text x="96.4" y="91">BA00</text>
<text x="94.3" y="96.1">EXP_A2</text>
<text x="90.3" y="103.7">OBUARTCS2</text>
<text x="93.3" y="124.1">SYS_IOW</text>
<text x="47.5" y="131.7">SYSIOR</text>
<text x="94" y="139.3">U5_P14</text>
<text x="110.7" y="155.8">U18_P6</text>
</g>
</svg>
